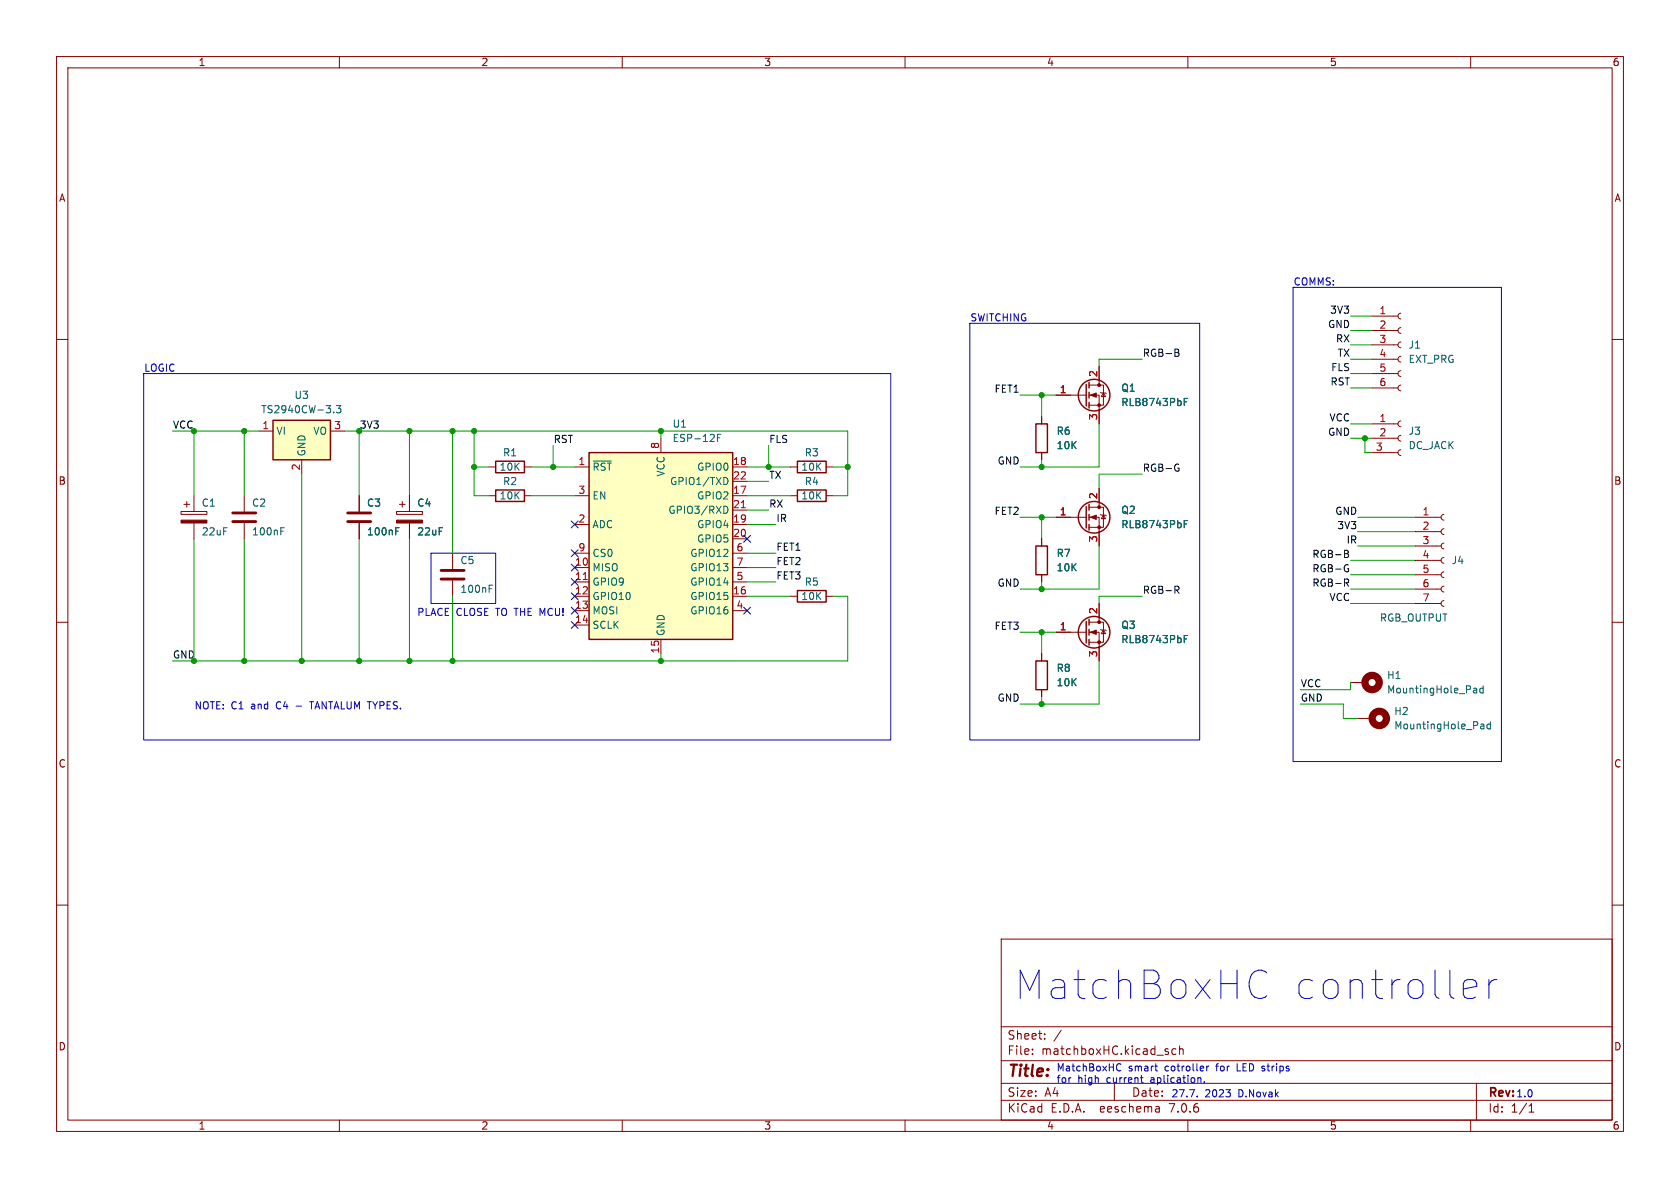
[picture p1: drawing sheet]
<svg xmlns="http://www.w3.org/2000/svg" width="297mm" height="210mm" viewBox="0 0 297 210" stroke-linecap="round" stroke-linejoin="round" font-family="sans-serif">
<g fill="none" stroke="#840000" stroke-width=".18">
<path d="M10 10h277v190h-277zM12 12h273v186h-273zM60 10v2M110 10v2M160 10v2M210 10v2M260 10v2M10 60h2M242.6 58.4h4.5M242.6 55.9h4.5M247.6 57.9l-.3 .1-.2 .4 .2 .4 .3 .1M247.6 55.4l-.3 .1-.2 .4 .2 .3 .3 .2"/>
<path d="M285 60h2M45.7 76.2h2.6M58.4 76.2h2.6M116.8 77.5v2.5M184.1 73.7v1.2M186.7 69.9h5.3M192.5 69.9h1.8v5M192.5 68.1h2.6v3.5h-2.6M194.3 64.8v3.3M194.6 69.3l.1 .2h.8l.1 .1M195.1 69.5l.4 .6h-.8zM242.6 68.6h4.5"/>
<path d="M242.6 66h4.5M242.6 63.5h4.5M242.6 61h4.5M242.6 77.5h4.5M242.6 74.9h4.5M247.6 79.5l-.3 .1-.2 .4 .2 .4 .3 .1M247.6 68.1l-.3 .1-.2 .4 .2 .3 .3 .2M247.6 65.5l-.3 .2-.2 .3 .2 .4 .3 .1M247.6 63l-.3 .1-.2 .4 .2 .4 .3 .1M247.6 60.5l-.3 .1-.2 .3 .2 .4 .3 .2M247.6 77l-.3 .1-.2 .4 .2 .3 .3 .2M247.6 74.4l-.3 .2-.2 .3 .2 .4 .3 .1"/>
<path d="M32 90.4h4.6v.5h-4.6zM32.5 89.2h1M33 88.6v1.1M34.3 87.6v2.8M34.3 92.5v2.8M43.2 87.6v2.8M43.2 92.5v2.8M53.3 81.3v2.5M63.5 87.6v2.8M63.5 92.5v2.8M70.1 90.4h4.6v.5h-4.6zM70.6 89.2h1"/>
<path d="M71.1 88.6v1.1M72.4 87.6v2.8M72.4 92.5v2.8M80 97.8v2.8M86.4 82.6h1.2M86.4 87.6h1.2M92.7 82.6h1.3M92.7 87.6h1.3M101.6 82.6h2.5M101.6 87.6h2.5M101.6 92.7h2.5M101.6 97.8h2.5"/>
<path d="M129.5 82.6h2.6M129.5 87.6h2.6M129.5 92.7h2.6M129.5 95.3h2.6M129.5 90.2h2.6M129.5 85.1h2.6M129.5 97.8h2.6M139.7 82.6h1.3M139.7 87.6h1.3M146 82.6h1.3M146 87.6h1.3M184.1 80v1.3"/>
<path d="M184.1 95.3v1.2M186.7 91.4h5.3M192.5 91.4h1.8v5.1M192.5 89.7h2.6v3.5h-2.6M194.3 86.4v3.3M194.6 90.9l.1 .2h.8l.1 .1M195.1 91.1l.4 .6h-.8zM242.6 80h4.5M250.2 91.4h4.6M250.2 99.1h4.6M250.2 96.5h4.6M250.2 94h4.6"/>
<path d="M255.3 98.6l-.4 .1-.1 .3 .1 .4 .4 .2M255.3 96l-.4 .2-.1 .3 .1 .4 .4 .1M255.3 93.5l-.4 .1-.1 .4 .1 .3 .4 .2M255.3 90.9l-.4 .2-.1 .3 .1 .4 .4 .1M10 110h2M80 102.6v2.8M101.6 105.4h2.5M101.6 100.3h2.5M101.6 102.9h2.5M101.6 108h2.5M101.6 110.5h2.5M116.8 113v2.6"/>
<path d="M129.5 105.4h2.6M129.5 100.3h2.6M129.5 102.9h2.6M129.5 108h2.6M139.7 105.4h1.3M146 105.4h1.3M184.1 101.6v1.3M184.1 115.6v1.2M186.7 111.8h5.3M192.5 111.8h1.8v5M192.5 110h2.6v3.5h-2.6M194.3 106.7v3.3"/>
<path d="M194.6 111.3l.1 .1h.8l.1 .1M195.1 111.4l.4 .6h-.8zM250.2 106.7h4.6M250.2 104.1h4.6M250.2 101.6h4.6M255.3 106.2l-.4 .1-.1 .4 .1 .3 .4 .2M255.3 103.6l-.4 .2-.1 .3 .1 .4 .4 .1M255.3 101.1l-.4 .2-.1 .3 .1 .4 .4 .1M285 110h2M184.1 121.9v1.3M238.8 120.7h2.5M240 127h2.6"/>
<path d="M10 160h2M285 160h2M177 166h108v32h-108zM60 198v2M110 198v2M160 198v2M177 194.5h108M177 191.5h108M177 187.5h108M177 181.5h108M182.5 186.3v.1M182.5 185.5v.1"/>
<path d="M184.7 183.6v.1M184.7 182.8v.1M187.6 182.1l-1.3 2M197 191.5v3M204.9 195.7l.1 .9M205 196.5l-.2 .1M205 196h-.2M207.9 185.5l-.4-.1-.3 .3v.4l.1 .2h.6M208.5 185.5l.2-.1 .4 .1 .1 .9M208.5 184.9v1.5M210 198v2M260 198v2"/>
<path d="M261 191.5v6.5M270.3 196.6h.9M270.3 195.5l.4-.4v1.5"/>
</g>
<path d="M41.1 92.2h4.1M41.1 90.7h4.1M61.5 92.2h4M61.5 90.7h4M78 102.4h4M78 100.8h4" fill="none" stroke="#840000" stroke-width=".51"/>
<g fill="none" stroke="#006464" stroke-width=".18">
<path d="M59 72.8v.2M59.5 71.7h.8l-.5 .5 .4 .1v.5l-.2 .2-.5-.2M126.8 77.4h.5M127.4 76.8h-.6v1.2M209.4 71h.4M210 70.4h-.6v1.3M49.6 93.9h.5M49.6 93.3h.6M70 93.9h.4M70 93.3h.6M104.9 81.5h3.2M128 89.5a.64 .64 0 0 1 .7 .6 .64 .64 0 0 1-.7 .6"/>
<path d="M128.3 84.4a.68 .68 0 0 1 .4 .6 .68 .68 0 0 1-.4 .7M209.4 92.6h.4M210 92h-.6v1.3M86.5 104.1h.4M86.5 103.4h.6M209.4 112.9h.4M210 112.3h-.6v1.3M260.6 121.7h.3l.2 .1v.7M261.1 122.4l-.5 .1M261.1 122h-.5M261.9 128h.3l.1 .2v.6M262.2 121.7h-.3l-.3 .2 .1 .5h.5"/>
<path d="M262.2 121.2v1.3M262.3 128.8h-.4M262.3 128.3l-.4 .1M263.5 128.1l-.4-.1-.2 .2 .1 .6h.5M263.5 127.6v1.2"/>
</g>
<g fill="#840000" stroke="#840000" stroke-width=".18">
<path d="M32 91.9h4.6v.6h-4.6z"/>
<path d="M192.8 91.4l1-.3v.7z"/>
<path d="M192.8 69.9l1-.4v.7z"/>
<path d="M192.8 111.8l1-.4v.7z"/>
<path d="M70.1 91.9h4.6v.6h-4.6z"/>
<circle cx="194.3" cy="93.2" r=".25"/>
<circle cx="194.3" cy="89.7" r=".25"/>
<circle cx="194.3" cy="71.6" r=".25"/>
<circle cx="194.3" cy="68.1" r=".25"/>
<circle cx="194.3" cy="113.5" r=".25"/>
<circle cx="194.3" cy="110" r=".25"/>
</g>
<g fill="none" stroke="#840000" stroke-width="1.3">
<circle cx="242.6" cy="120.6" r="1.27"/>
<circle cx="243.8" cy="127" r="1.27"/>
</g>
<g fill="none" stroke="#840000" stroke-width=".25">
<path d="M48.3 74.3h10.1v7h-10.1zM183.1 74.9h2.1v5.1h-2.1zM192 67.9v3.9M192.5 67.6v1M192.5 69.3v1.1M192.5 71.1v1M87.6 86.6h5.1v2h-5.1zM87.6 81.5h5.1v2.1h-5.1zM104.1 80h25.4v33h-25.4zM141 81.5h5v2.1h-5zM141 86.6h5v2h-5zM183.1 96.5h2.1v5.1h-2.1z"/>
<path d="M192 89.5v3.8M192.5 89.2v1M192.5 90.9v1M192.5 92.7v1M141 104.4h5v2h-5zM183.1 116.8h2.1v5.1h-2.1zM192 109.9v3.8M192.5 109.5v1M192.5 111.3v1M192.5 113v1"/>
<circle cx="193.4" cy="69.8" r="2.79"/>
<circle cx="193.4" cy="91.4" r="2.79"/>
<circle cx="193.4" cy="111.8" r="2.79"/>
</g>
<g fill="#ffffc2" stroke="#ffffc2" stroke-width=".18">
<path d="M104.1 80h25.4v33h-25.4z"/>
<path d="M48.3 74.3h10.1v7h-10.1z"/>
</g>
<path d="M131.1 89.8h.7M103.1 102.5h.7" fill="none" stroke="#a90000" stroke-width=".18"/>
<g fill="none" stroke="#0f0f0f" stroke-width=".18">
<path d="M207.7 61.7l.6 .1 .1 .3-.3 .2M207.7 62.3h.4M208.1 62.3l.3 .3v.3l-.7 .1M208.1 82l.3 .1M208.2 82.8h.2v.4l-.2 .1M237.7 97.3l.6 .1 .1 .2-.3 .3M237.7 97.9h.4M238.1 99.8l.3 .1M238.1 97.9l.3 .2v.3l-.7 .1M207.7 103.6h.5l.2 .3-.1 .3-.6 .1M208 104.3l.4 .6M237.7 102.4h.5l.2 .2-.1 .4h-.6"/>
<path d="M238 103l.4 .6M238.2 100.5h.2v.5l-.2 .1"/>
</g>
<g fill="none" stroke="#0000c2" stroke-width=".18">
<path d="M171.4 57.2h40.7v73.6h-40.7zM228.6 50.8h36.8v83.8h-36.8zM25.4 66h132.1v64.8h-132.1zM76.2 97.8h11.4v8.9h-11.4zM54.7 124h.7M221.8 171.7a1.76 1.76 0 0 1 2.1 .3M223.9 176a1.76 1.76 0 0 1-2.1 .3M258.9 176.3l.5 .2h1l.4-.2M258.9 173.4l.5-.2h1l.4 .2 .3 .5v.5l-2.4 .4M263.2 173.2v3.3M264.6 173.2a1.27 1.27 0 0 0-1.4 .9M197.6 188.1l.3-.1 .3 .2"/>
<path d="M198.2 189.2l-.3 .1h-.3M201.6 190.5h.5M201.8 191.2l.3 .2M204.1 188.5h.5M204.4 189.3h.2M211.6 193.8v.1M211.9 190.5l.4 .2v.7M212.9 191.2v.2M213.3 188.5v.8M213.7 188.5l-.4 .2M216.7 192.6h.8l-.4 .5M217.5 193.2v.6"/>
</g>
<g fill="none" stroke="#009600" stroke-width=".18">
<path d="M238.8 58.4h3.8M238.8 55.9h3.8M30.5 76.2h15.2M34.3 76.2v11.4M43.2 76.2v11.4M61 76.2h88.9v11.4h-2.6M63.5 76.2v11.4M72.4 76.2v11.4M80 76.2v21.6M83.8 76.2v11.4h2.6M97.8 78.7v3.9M116.8 76.2v1.3"/>
<path d="M135.9 78.7v3.9M180.3 69.9h6.4M184.1 69.9v3.8M194.3 74.9v7.7h-14M201.9 63.5h-7.6v1.3M238.8 63.5h3.8M238.8 77.5h3.8M238.8 74.9h3.8M238.8 68.6h3.8M238.8 66h3.8M238.8 61h3.8M241.3 77.5v2.5h1.3"/>
<path d="M34.3 95.3v21.5M43.2 95.3v21.5M53.3 83.8v33M63.5 95.3v21.5M72.4 95.3v21.5M83.8 82.6h2.6M94 82.6h7.6M94 87.6h7.6M132.1 82.6h7.6M132.1 87.6h7.6M132.1 92.7h5.1M132.1 85.1h3.8"/>
<path d="M132.1 90.2h3.8M132.1 97.8h5.1M147.3 82.6h2.6M180.3 91.4h6.4M184.1 81.3v1.3M184.1 91.4v3.9M194.3 96.5v7.6h-14M201.9 83.8h-7.6v2.6M238.8 99.1h11.4M240 91.4h10.2M240 96.5h10.2M240 94h10.2"/>
<path d="M80 105.4v11.4M116.8 115.6v1.2M132.1 102.9h5.1M132.1 105.4h7.6M132.1 100.3h5.1M147.3 105.4h2.6v11.4h-119.4M180.3 111.8h6.4M184.1 102.9v1.2M184.1 111.8v3.8M194.3 116.8v7.7h-14M201.9 105.4h-7.6v1.3M238.8 104.1h11.4"/>
<path d="M238.8 106.7h11.4M238.8 101.6h11.4M184.1 123.2v1.3M229.9 124.5h7.6v2.5h2.5M238.8 120.7v1.2h-8.9"/>
</g>
<g fill="none" stroke="#000084" stroke-width=".18">
<path d="M101 99.7l1.2 1.2M101 92.1l1.2 1.2M101 97.2l1.2 1.2M102.2 99.7l-1.2 1.2M102.2 92.1l-1.2 1.2M102.2 97.2l-1.2 1.2M131.5 94.6l1.2 1.3M132.7 94.6l-1.2 1.3M101 104.8l1.2 1.2M101 102.3l1.2 1.2M101 107.3l1.2 1.3M101 109.9l1.2 1.2"/>
<path d="M102.2 104.8l-1.2 1.2M102.2 102.3l-1.2 1.2M102.2 107.3l-1.2 1.3M102.2 109.9l-1.2 1.2M131.5 107.3l1.2 1.3M132.7 107.3l-1.2 1.3"/>
</g>
<g fill="#009600" stroke="#009600" stroke-width=".18">
<circle cx="83.8" cy="76.2" r=".46"/>
<circle cx="80" cy="76.2" r=".46"/>
<circle cx="72.4" cy="76.2" r=".46"/>
<circle cx="116.8" cy="76.2" r=".46"/>
<circle cx="116.8" cy="116.8" r=".46"/>
<circle cx="149.9" cy="82.6" r=".46"/>
<circle cx="135.9" cy="82.6" r=".46"/>
<circle cx="184.1" cy="69.9" r=".46"/>
<circle cx="184.1" cy="91.4" r=".46"/>
<circle cx="184.1" cy="104.1" r=".46"/>
<circle cx="184.1" cy="82.6" r=".46"/>
<circle cx="43.2" cy="76.2" r=".46"/>
<circle cx="34.3" cy="76.2" r=".46"/>
<circle cx="63.5" cy="116.8" r=".46"/>
<circle cx="43.2" cy="116.8" r=".46"/>
<circle cx="34.3" cy="116.8" r=".46"/>
<circle cx="63.5" cy="76.2" r=".46"/>
<circle cx="53.3" cy="116.8" r=".46"/>
<circle cx="72.4" cy="116.8" r=".46"/>
<circle cx="80" cy="116.8" r=".46"/>
<circle cx="241.3" cy="77.5" r=".46"/>
<circle cx="184.1" cy="124.5" r=".46"/>
<circle cx="184.1" cy="111.8" r=".46"/>
<circle cx="83.8" cy="82.6" r=".46"/>
<circle cx="97.8" cy="82.6" r=".46"/>
</g>
<g font-size="7" fill="#0000c2">
<text x="179.1" y="177.1">MatchBoxHC</text>
<text x="228.1" y="177.1">controller</text>
</g>
<text font-size="2.8" fill="#840000" x="178" y="190.9">Title:</text>
<g font-size="2.1" fill="#840000">
<text x="178" y="184">Sheet:</text>
<text x="178" y="186.7">File:</text>
<text x="184.1" y="186.7">matchboxHC.kicad_sch</text>
<text x="178" y="196.9">KiCad</text>
<text x="178" y="194.1">Size:</text>
<text x="184.7" y="194.1">A4</text>
<text x="185.7" y="196.9">E.D.A.</text>
<text x="194.6" y="196.9">eeschema</text>
<text x="200" y="194.1">Date:</text>
<text x="207" y="196.9">7.0.6</text>
<text x="263" y="194.3">Rev:</text>
<text x="263" y="196.9">Id:</text>
<text x="267.1" y="196.9">1/1</text>
</g>
<g font-size="1.8" fill="#840000">
<text x="35" y="11.9">1</text>
<text x="85" y="11.9">2</text>
<text x="135" y="11.9">3</text>
<text x="185" y="11.9">4</text>
<text x="235" y="11.9">5</text>
<text x="285" y="11.9">6</text>
<text x="10.3" y="35.9">A</text>
<text x="285.3" y="35.9">A</text>
<text x="10.3" y="85.9">B</text>
<text x="285.3" y="85.9">B</text>
<text x="10.3" y="135.9">C</text>
<text x="285.3" y="135.9">C</text>
<text x="10.3" y="185.9">D</text>
<text x="285.3" y="185.9">D</text>
<text x="35" y="199.9">1</text>
<text x="85" y="199.9">2</text>
<text x="135" y="199.9">3</text>
<text x="185" y="199.9">4</text>
<text x="235" y="199.9">5</text>
<text x="285" y="199.9">6</text>
</g>
<g font-size="1.8" fill="#0000c2">
<text x="228.6" y="50.6">COMMS:</text>
<text x="171.4" y="56.9">SWITCHING</text>
<text x="25.4" y="65.8">LOGIC</text>
<text x="73.7" y="109">PLACE</text>
<text x="80.6" y="109">CLOSE TO THE MCU!</text>
<text x="34.3" y="125.5">NOTE: C1</text>
<text x="44.5" y="125.5">and</text>
<text x="49.1" y="125.5">C4</text>
<text x="52.8" y="125.5">-</text>
<text x="55.5" y="125.5">TANTALUM TYPES.</text>
<text x="186.7" y="189.5">MatchBoxHC</text>
<text x="186.7" y="191.5">for</text>
<text x="190.5" y="191.5">high</text>
<text x="195.7" y="191.5">current</text>
<text x="199.5" y="189.5">smart</text>
<text x="203.7" y="191.5">aplication.</text>
<text x="206" y="189.5">cotroller</text>
<text x="215.3" y="189.5">for</text>
<text x="219.1" y="189.5">LED strips</text>
<text x="207" y="194.1">27.7.</text>
<text x="213" y="194.1">2023</text>
<text x="219" y="194.1">D.Novak</text>
<text x="268" y="194.1">1.0</text>
</g>
<g font-size="1.8" fill="#0f0f0f">
<text x="234.7" y="58.1">GND</text>
<text x="235" y="55.5">3V3</text>
<text x="201.9" y="63.2">RGB-B</text>
<text x="235.2" y="65.7">FLS</text>
<text x="236.1" y="60.6">RX</text>
<text x="236.4" y="63.2">TX</text>
<text x="175.7" y="69.5">FET1</text>
<text x="235.1" y="68.2">RST</text>
<text x="30.5" y="75.9">VCC</text>
<text x="63.5" y="75.9">3V3</text>
<text x="234.7" y="77.1">GND</text>
<text x="234.9" y="74.6">VCC</text>
<text x="97.8" y="78.4">RST</text>
<text x="135.9" y="78.4">FLS</text>
<text x="176.3" y="82.2">GND</text>
<text x="201.9" y="83.5">RGB-G</text>
<text x="135.9" y="84.7">TX</text>
<text x="135.9" y="89.8">RX</text>
<text x="137.2" y="92.4">IR</text>
<text x="175.7" y="91.1">FET2</text>
<text x="236" y="91.1">GND</text>
<text x="236.3" y="93.6">3V3</text>
<text x="137.2" y="97.4">FET1</text>
<text x="137.2" y="100">FET2</text>
<text x="231.9" y="101.3">RGB-G</text>
<text x="231.9" y="98.7">RGB-B</text>
<text x="238" y="96.2">IR</text>
<text x="137.2" y="102.5">FET3</text>
<text x="176.3" y="103.8">GND</text>
<text x="201.9" y="105.1">RGB-R</text>
<text x="231.9" y="103.8">RGB-R</text>
<text x="234.9" y="106.3">VCC</text>
<text x="175.7" y="111.4">FET3</text>
<text x="30.5" y="116.5">GND</text>
<text x="176.3" y="124.1">GND</text>
<text x="229.9" y="124.1">GND</text>
<text x="229.9" y="121.6">VCC</text>
</g>
<g font-size="1.8" fill="#a90000">
<text x="243.8" y="55.6">1</text>
<text x="243.8" y="58.2">2</text>
<text x="243.8" y="60.7">3</text>
<text x="243.8" y="63.2">4</text>
<text x="243.8" y="65.8">5</text>
<text x="187.3" y="69.6">1</text>
<text x="194.1" y="66.7" transform="rotate(-90 194.1 66.7)">2</text>
<text x="243.8" y="68.3">6</text>
<text x="46.3" y="75.9">1</text>
<text x="59" y="75.9">3</text>
<text x="194.1" y="74.4" transform="rotate(-90 194.1 74.4)">3</text>
<text x="243.8" y="74.7">1</text>
<text x="243.8" y="77.2">2</text>
<text x="53.1" y="83.3" transform="rotate(-90 53.1 83.3)">2</text>
<text x="102.2" y="82.3">1</text>
<text x="116.6" y="79.4" transform="rotate(-90 116.6 79.4)">8</text>
<text x="129.5" y="82.3">18</text>
<text x="243.1" y="79.8">3</text>
<text x="102.2" y="87.4">3</text>
<text x="129.5" y="87.4">17</text>
<text x="129.5" y="89.9">21</text>
<text x="129.5" y="84.8">22</text>
<text x="194.1" y="88.3" transform="rotate(-90 194.1 88.3)">2</text>
<text x="102.2" y="92.5">2</text>
<text x="129.5" y="92.5">19</text>
<text x="129.5" y="95">20</text>
<text x="187.3" y="91.2">1</text>
<text x="194.1" y="96" transform="rotate(-90 194.1 96)">3</text>
<text x="251.4" y="91.2">1</text>
<text x="251.4" y="93.7">2</text>
<text x="101.6" y="100.1">10</text>
<text x="102.2" y="97.5">9</text>
<text x="130.1" y="97.5">6</text>
<text x="130.1" y="100.1">7</text>
<text x="251.4" y="96.3">3</text>
<text x="251.4" y="98.8">4</text>
<text x="251.4" y="101.3">5</text>
<text x="101.6" y="102.6">11</text>
<text x="101.6" y="105.2">12</text>
<text x="101.6" y="107.7">13</text>
<text x="129.5" y="105.2">16</text>
<text x="130.1" y="107.7">4</text>
<text x="130.1" y="102.6">5</text>
<text x="251.4" y="103.9">6</text>
<text x="251.4" y="106.4">7</text>
<text x="101.6" y="110.2">14</text>
<text x="187.3" y="111.5">1</text>
<text x="194.1" y="108.7" transform="rotate(-90 194.1 108.7)">2</text>
<text x="116.6" y="115.6" transform="rotate(-90 116.6 115.6)">15</text>
<text x="194.1" y="116.3" transform="rotate(-90 194.1 116.3)">3</text>
</g>
<g font-size="1.8" fill="#006464">
<text x="248.9" y="61.8">J1</text>
<text x="248.9" y="64.4">EXT_PRG</text>
<text x="52" y="70.7">U3</text>
<text x="198.1" y="72">RLB8743PbF</text>
<text x="198.1" y="69.4">Q1</text>
<text x="46.1" y="73.3">TS2940CW-3.3</text>
<text x="48.8" y="77.1">VI</text>
<text x="55.3" y="77.1">VO</text>
<text x="118.8" y="75.8">U1</text>
<text x="186.7" y="77.1">R6</text>
<text x="248.9" y="77.1">J3</text>
<text x="54.2" y="80.8" transform="rotate(-90 54.2 80.8)">GND</text>
<text x="88.2" y="83.4">10K</text>
<text x="88.8" y="80.9">R1</text>
<text x="104.6" y="83.4">~{RST}</text>
<text x="118.8" y="78.3">ESP-12F</text>
<text x="123.1" y="83.4">GPIO0</text>
<text x="141.6" y="83.4">10K</text>
<text x="142.2" y="80.9">R3</text>
<text x="186.7" y="79.6">10K</text>
<text x="248.9" y="79.6">DC_JACK</text>
<text x="35.6" y="89.8">C1</text>
<text x="44.5" y="89.8">C2</text>
<text x="64.8" y="89.8">C3</text>
<text x="73.7" y="89.8">C4</text>
<text x="88.2" y="88.5">10K</text>
<text x="88.8" y="86">R2</text>
<text x="104.6" y="88.5">EN</text>
<text x="117.7" y="84.3" transform="rotate(-90 117.7 84.3)">VCC</text>
<text x="118.4" y="86">GPIO1/TXD</text>
<text x="123.1" y="88.5">GPIO2</text>
<text x="141.6" y="88.5">10K</text>
<text x="142.2" y="86">R4</text>
<text x="35.6" y="94.8">22uF</text>
<text x="44.5" y="94.8">100nF</text>
<text x="64.8" y="94.8">100nF</text>
<text x="73.7" y="94.8">22uF</text>
<text x="104.6" y="93.6">ADC</text>
<text x="118.1" y="91">GPIO3/RXD</text>
<text x="123.1" y="93.6">GPIO4</text>
<text x="198.1" y="93.6">RLB8743PbF</text>
<text x="198.1" y="91">Q2</text>
<text x="81.3" y="99.9">C5</text>
<text x="104.6" y="101.2">MISO</text>
<text x="104.6" y="98.7">CS0</text>
<text x="121.9" y="98.7">GPIO12</text>
<text x="121.9" y="101.2">GPIO13</text>
<text x="123.1" y="96.1">GPIO5</text>
<text x="186.7" y="98.7">R7</text>
<text x="186.7" y="101.2">10K</text>
<text x="256.6" y="99.9">J4</text>
<text x="81.3" y="105">100nF</text>
<text x="104.6" y="103.7">GPIO9</text>
<text x="104.6" y="106.3">GPIO10</text>
<text x="121.9" y="106.3">GPIO15</text>
<text x="121.9" y="103.7">GPIO14</text>
<text x="141.6" y="106.3">10K</text>
<text x="142.2" y="103.7">R5</text>
<text x="104.6" y="108.8">MOSI</text>
<text x="104.6" y="111.4">SCLK</text>
<text x="117.7" y="112.5" transform="rotate(-90 117.7 112.5)">GND</text>
<text x="121.9" y="108.8">GPIO16</text>
<text x="198.1" y="113.9">RLB8743PbF</text>
<text x="198.1" y="111.4">Q3</text>
<text x="243.8" y="110.1">RGB_OUTPUT</text>
<text x="186.7" y="119">R8</text>
<text x="186.7" y="121.5">10K</text>
<text x="245.1" y="120.2">H1</text>
<text x="245.1" y="122.8">MountingHole_Pad</text>
<text x="246.4" y="126.6">H2</text>
<text x="246.4" y="129.1">MountingHole_Pad</text>
</g>
</svg>
